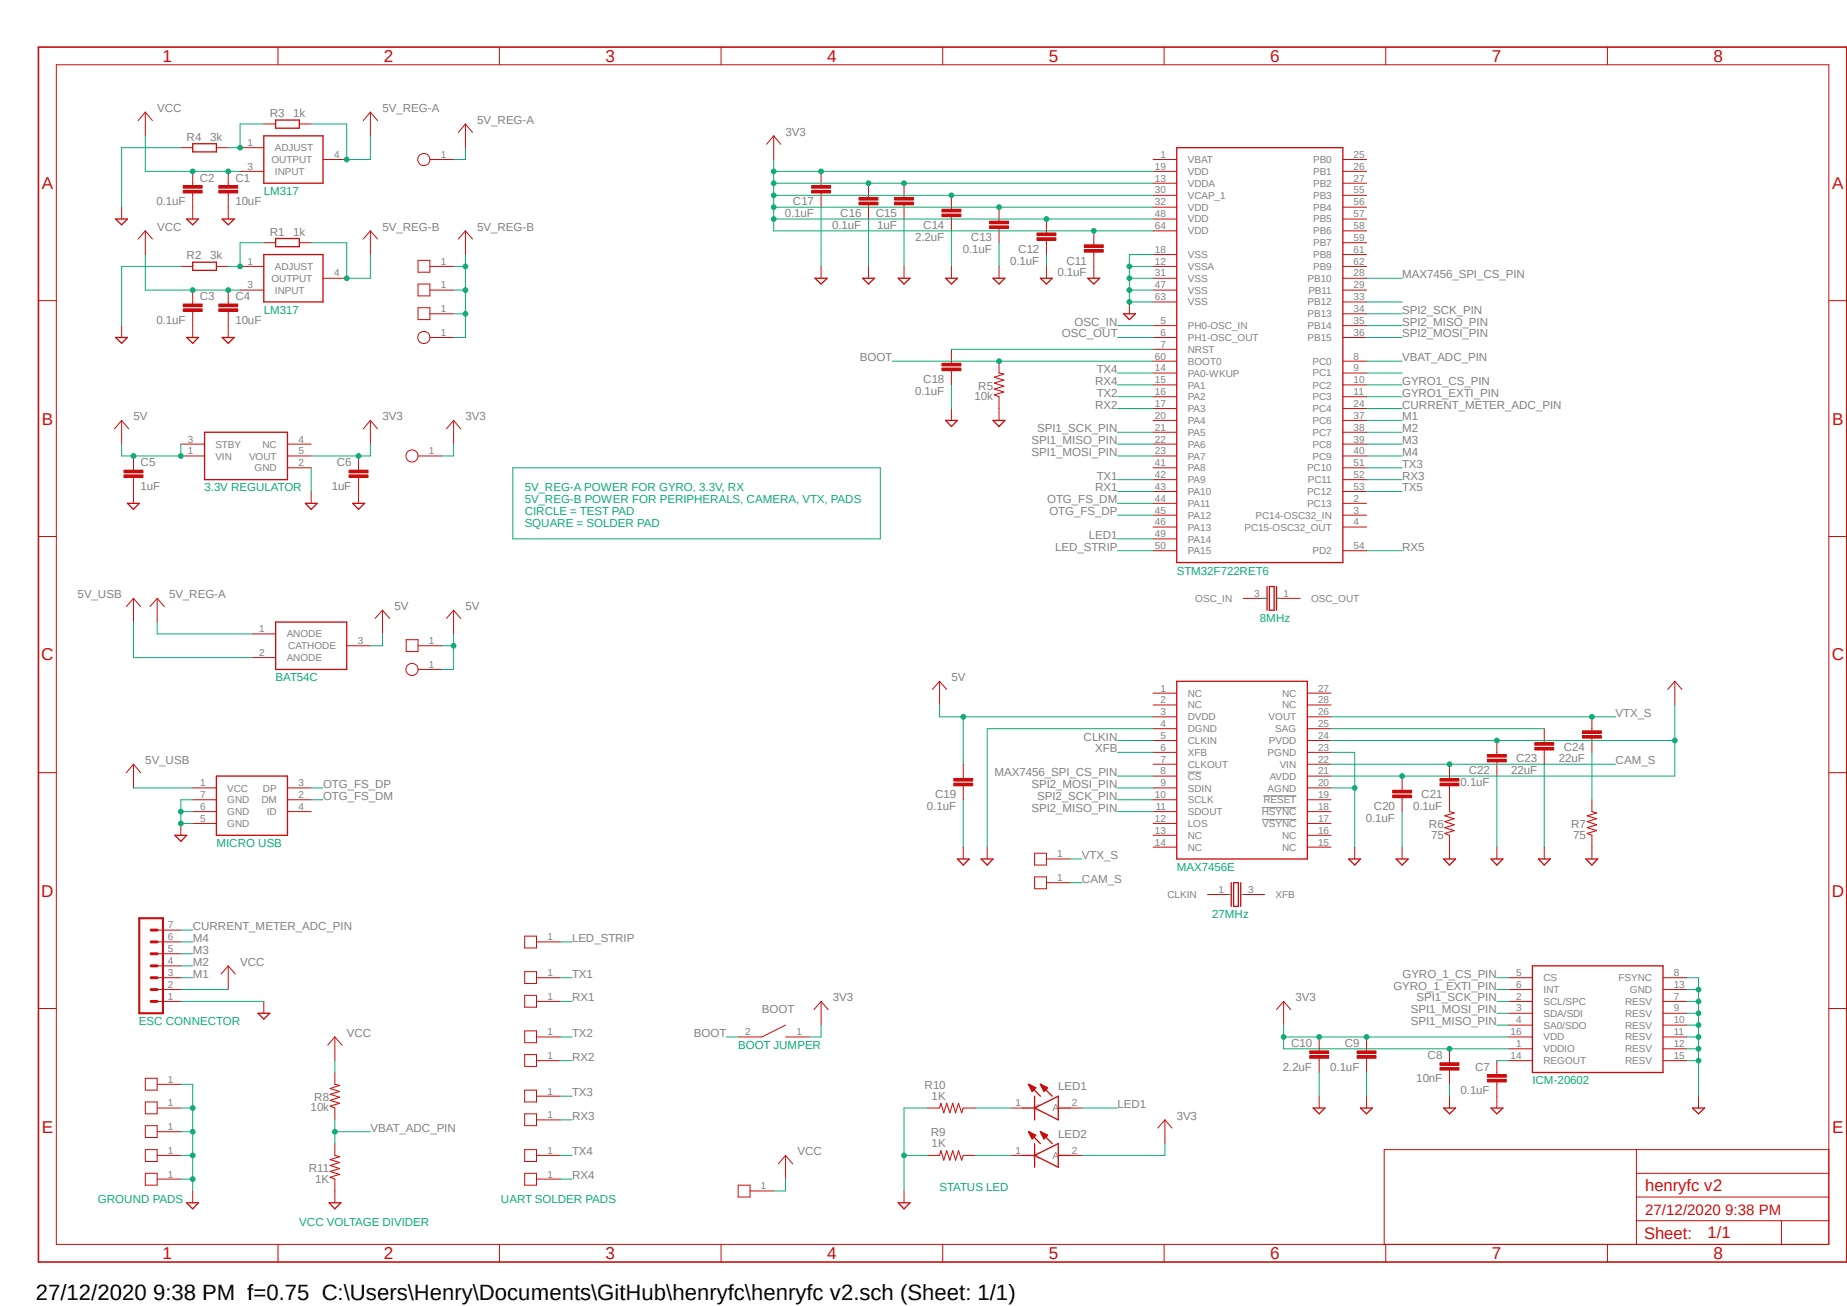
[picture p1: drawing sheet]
<svg xmlns="http://www.w3.org/2000/svg" width="297mm" height="210mm" viewBox="0 0 297 210" stroke-linecap="round" stroke-linejoin="round" font-family="sans-serif">
<path d="M5.8 7.3l291.3 196M297.1 7.4l-291.3 196" fill="none" stroke="#fff" stroke-width=".16"/>
<path d="M191 124.2h2.2M202.9 129.9h5.5M203 131.8h5.4M203.2 128h5.2" fill="none" stroke="#808080" stroke-width=".16"/>
<g fill="none" stroke="#c90d0c" stroke-width=".16">
<path d="M9.1 10.4h285v189.7h-285zM23.4 18v3.8M23.4 18l-1.2 1.4M23.4 18l1.1 1.4M42.4 19.9h1.9M44.7 7.6v2.8M48.1 19.9h1.9M59.6 18v3.8M59.6 18l-1.2 1.4M59.6 18l1.1 1.4M74.8 19.9v3.8M74.8 19.9l-1.1 1.4"/>
<path d="M74.8 19.9l1.2 1.4M80.3 7.6v2.8M116 7.6v2.8M151.6 7.6v2.8M187.2 7.6v2.8M222.8 7.6v2.8M258.5 7.6v2.8M19.6 33.3v1.9M23.4 37.1v3.8M23.4 37.1l-1.2 1.3M23.4 37.1l1.1 1.3M29.1 23.7h1.9"/>
<path d="M29.5 30.6h3v.4h-3zM29.5 29.8h3v.5h-3zM31 27.6v2.2M31 31v4.2M34.8 23.7h1.9M35.2 30.6h3v.4h-3zM35.2 29.8h3v.5h-3zM36.7 27.6v2.2M36.7 31v4.2M38.6 23.7h3.8M38.6 27.6h3.8M42.4 39h1.9"/>
<path d="M48.1 39h1.9M51.9 25.7h3.9M59.6 37.1v3.8M59.6 37.1l-1.2 1.3M59.6 37.1l1.1 1.3M69.1 25.7h3.8M74.8 37.1v3.8M74.8 37.1l-1.1 1.3M74.8 37.1l1.2 1.3M124.4 21.8v3.9M124.4 21.8l-1.1 1.4M124.4 21.8l1.2 1.4"/>
<path d="M130.5 30.6h3.1v.4h-3.1zM130.5 29.8h3.1v.5h-3.1zM132 27.6v2.2M132 31v2.3M138.1 32.5h3.1v.4h-3.1zM138.1 31.7h3.1v.5h-3.1zM139.7 29.5v2.3M139.7 32.9v2.3M143.8 32.5h3.1v.4h-3.1zM143.8 31.7h3.1v.5h-3.1zM145.4 29.5v2.3M145.4 32.9v2.3"/>
<path d="M151.5 34.4h3v.4h-3zM151.5 33.7h3v.4h-3zM153 31.4v2.3M153 34.8v2.3M159.1 36.3h3.1v.4h-3.1zM159.1 35.6h3.1v.4h-3.1zM160.7 33.3v2.3M160.7 36.7v2.3M166.8 38.2h3v.5h-3zM166.8 37.5h3v.4h-3zM168.3 35.2v2.3M168.3 38.7v2.2"/>
<path d="M174.4 39.4h3v.4h-3zM175.9 37.1v2.3M185.4 25.7h3.8M185.4 27.6h3.8M185.4 29.5h3.8M185.4 31.4h3.8M185.4 33.3h3.8M185.4 35.2h3.8M185.4 37.1h3.8M215.9 39h3.9M215.9 25.7h3.9M215.9 27.6h3.9"/>
<path d="M215.9 29.5h3.9M215.9 31.4h3.9M215.9 33.3h3.9M215.9 35.2h3.9M215.9 37.1h3.9M6.2 48.3h2.9M19.6 52.4v1.9M29.1 42.8h1.9M29.5 49.7h3v.4h-3zM29.5 48.9h3v.4h-3zM31 46.7v2.2M31 50.1v4.2"/>
<path d="M34.8 42.8h1.9M35.2 49.7h3v.4h-3zM35.2 48.9h3v.4h-3zM36.7 46.7v2.2M36.7 50.1v4.2M38.6 42.8h3.8M38.6 46.7h3.8M51.9 44.7h3.9M67.2 41.9h1.9v1.9h-1.9zM67.2 45.7h1.9v1.9h-1.9zM67.2 49.5h1.9v1.9h-1.9zM69.1 42.8h3.8"/>
<path d="M69.1 46.7h3.8M69.1 50.5h3.8M69.1 54.3h3.8M132 42.8v1.9M139.7 42.8v1.9M145.4 42.8v1.9M151.5 59.2h3v.4h-3zM151.5 58.4h3v.4h-3zM153 42.8v1.9M153 56.2v2.3M153 59.6v2.3M160.7 42.8v1.9"/>
<path d="M160.7 58.1v1.9M168.3 42.8v1.9M174.4 40.1h3v.5h-3zM175.9 40.6v4.1M181.6 48.6v1.9M185.4 42.8h3.8M185.4 44.7h3.8M185.4 46.7h3.8M185.4 54.3h3.8M185.4 52.4h3.8M185.4 56.2h3.8M185.4 58.1h3.8"/>
<path d="M185.4 60h3.8M185.4 40.9h3.8M185.4 48.6h3.8M215.9 42.8h3.9M215.9 44.7h3.9M215.9 46.7h3.9M215.9 50.5h3.9M215.9 54.3h3.9M215.9 52.4h3.9M215.9 58.1h3.9M215.9 60h3.9M215.9 40.9h3.9"/>
<path d="M215.9 48.6h3.9M294.1 48.3h2.9M19.6 67.6v3.8M19.6 67.6l-1.2 1.4M19.6 67.6l1.1 1.4M19.9 76.4h3.1v.4h-3.1zM19.9 75.6h3.1v.4h-3.1zM21.5 73.3v2.3M21.5 76.8v4.1M29.1 73.3h3.8M29.1 71.4h3.8M46.2 73.3h3.8"/>
<path d="M46.2 75.2h3.8M46.2 71.4h3.8M50 79v1.9M56.1 76.4h3.1v.4h-3.1zM56.1 75.6h3.1v.4h-3.1zM57.7 73.3v2.3M57.7 76.8v4.1M59.6 67.6v3.8M59.6 67.6l-1.2 1.4M59.6 67.6l1.1 1.4M67.2 73.3h3.8M72.9 67.6v3.8"/>
<path d="M72.9 67.6l-1.1 1.4M72.9 67.6l1.2 1.4M153 65.7v1.9M160.7 63.8v3.8M185.4 73.3h3.8M185.4 75.2h3.8M185.4 71.4h3.8M185.4 61.9h3.8M185.4 63.8h3.8M185.4 65.7h3.8M185.4 67.6h3.8M185.4 69.5h3.8"/>
<path d="M185.4 79h3.8M185.4 77.1h3.8M215.9 73.3h3.9M215.9 75.2h3.9M215.9 71.4h3.9M215.9 61.9h3.9M215.9 63.8h3.9M215.9 65.7h3.9M215.9 67.6h3.9M215.9 69.5h3.9M215.9 79h3.9M215.9 77.1h3.9"/>
<path d="M6.2 86.3h2.9M21.5 96.2v3.8M21.5 96.2l-1.2 1.3M21.5 96.2l1.1 1.3M25.3 96.2v3.8M25.3 96.2l-1.2 1.3M25.3 96.2l1.1 1.3M61.5 98.1v3.8M61.5 98.1l-1.2 1.3M61.5 98.1l1.2 1.3M72.9 98.1v3.8M72.9 98.1l-1.1 1.3"/>
<path d="M72.9 98.1l1.2 1.3M185.4 80.9h3.8M185.4 82.8h3.8M185.4 84.8h3.8M185.4 88.6h3.8M185.4 86.7h3.8M199.9 96.2h3.9M205.3 96.2h3.8M215.9 80.9h3.9M215.9 82.8h3.9M215.9 84.8h3.9M215.9 88.6h3.9"/>
<path d="M294.1 86.3h2.9M40.5 101.9h3.8M40.5 105.7h3.8M55.8 103.8h3.8M65.3 102.9h1.9v1.9h-1.9zM67.2 103.8h3.8M67.2 107.7h3.8M151.1 109.6v3.8M151.1 109.6l-1.2 1.3M151.1 109.6l1.1 1.3M185.4 111.5h3.8M185.4 113.4h3.8"/>
<path d="M185.4 115.3h3.8M185.4 117.2h3.8M185.4 119.1h3.8M210.2 111.5h3.8M210.2 113.4h3.8M210.2 115.3h3.8M210.2 117.2h3.8M210.2 119.1h3.8M240.7 119.1v2.3M246.8 119.4h3.1v.4h-3.1zM248.3 117.2v2.3M254.5 118.3h3v.4h-3z"/>
<path d="M254.5 117.5h3v.4h-3zM256 115.3v2.3M256 118.7v2.3M269.3 109.6v3.8M269.3 109.6l-1.1 1.3M269.3 109.6l1.2 1.3M6.2 124.2h2.9M21.5 122.9v3.8M21.5 122.9l-1.2 1.3M21.5 122.9l1.1 1.3M29.1 132.4v1.9M31 126.7h3.8"/>
<path d="M31 128.6h3.8M31 130.5h3.8M31 132.4h3.8M46.2 126.7h3.8M46.2 128.6h3.8M46.2 130.5h3.8M153.4 125.9h3v.5h-3zM153.4 125.2h3v.4h-3zM154.9 122.9v2.3M154.9 126.3v2.3M154.9 136.2v1.9M158.7 136.2v1.9"/>
<path d="M166.4 137.2h1.9v1.9h-1.9zM168.3 138.1h3.8M185.4 126.7h3.8M185.4 128.6h3.8M185.4 130.5h3.8M185.4 132.4h3.8M185.4 121h3.8M185.4 122.9h3.8M185.4 124.8h3.8M185.4 134.3h3.8M185.4 136.2h3.8M210.2 126.7h3.8"/>
<path d="M210.2 128.6h3.8M210.2 130.5h3.8M210.2 132.4h3.8M210.2 121h3.8M210.2 122.9h3.8M210.2 124.8h3.8M210.2 134.3h3.8M210.2 136.2h3.8M217.8 136.2v1.9M223.9 127.8h3.1v.5h-3.1zM223.9 127.1h3.1v.4h-3.1zM225.5 124.8v2.3"/>
<path d="M225.5 128.2v2.3M225.5 136.2v1.9M231.6 125.9h3v.5h-3zM231.6 125.2h3v.4h-3zM233.1 122.9v2.3M233.1 126.3v4.2M233.1 134.3v3.8M239.2 122.1h3v.4h-3zM239.2 121.3h3v.5h-3zM240.7 122.5v2.3M240.7 136.2v1.9M246.8 120.2h3.1v.4h-3.1z"/>
<path d="M248.3 120.6v2.3M248.3 136.2v1.9M256 128.6v1.9M256 134.3v3.8M294.1 124.2h2.9M25.3 157.2h3.8M25.3 159.1h3.8M25.3 155.3h3.8M25.3 153.4h3.8M25.3 151.5h3.8M25.3 149.6h3.8M36.7 155.3v3.8"/>
<path d="M36.7 155.3l-1.1 1.3M36.7 155.3l1.1 1.3M84.4 150.5h1.9v1.9h-1.9zM84.4 156.3h1.9v1.9h-1.9zM86.3 157.2h3.8M86.3 151.5h3.8M166.4 141h1.9v1.9h-1.9zM168.3 141.9h3.8M194.2 143.8h3.8M199.5 143.8h3.9M242.6 157.2h3.8M242.6 159.1h3.8"/>
<path d="M267.4 157.2h3.8M267.4 159.1h3.8M6.2 162.2h2.9M23.4 173.4h1.9v1.9h-1.9zM23.4 177.2h1.9v1.9h-1.9zM25.3 161h3.8M25.3 178.2h3.8M25.3 174.4h3.8M42.4 161v1.9M53.8 166.8v3.8M53.8 172.5v1.9M53.8 178.2v1.9"/>
<path d="M53.8 166.8l-1.1 1.3M53.8 166.8l1.2 1.3M84.4 175.3h1.9v1.9h-1.9zM84.4 179.1h1.9v1.9h-1.9zM84.4 165.8h1.9v1.9h-1.9zM84.4 160.1h1.9v1.9h-1.9zM84.4 169.6h1.9v1.9h-1.9zM86.3 161h3.8M86.3 166.8h3.8M86.3 170.6h3.8M86.3 176.3h3.8M126.3 164.8l-3.8 2h-3.8"/>
<path d="M126.3 166.8h3.8M132 161v3.8M132 161l-1.1 1.3M132 161l1.2 1.3M149.2 178.2h1.9M154.9 178.2h1.9M162.6 178.2h1.9M172.1 178.2h1.9M206.4 161v3.8M206.4 161l-1.1 1.3M206.4 161l1.2 1.3M210.6 169.8h3.1v.4h-3.1z"/>
<path d="M210.6 169h3.1v.4h-3.1zM212.1 166.8v2.2M212.1 170.2v2.3M212.1 176.3v1.9M218.2 169.8h3.1v.4h-3.1zM218.2 169h3.1v.4h-3.1zM219.8 166.8v2.2M219.8 170.2v2.3M219.8 176.3v1.9M231.6 171.7h3v.4h-3zM231.6 170.9h3v.4h-3zM233.1 168.7v2.2"/>
<path d="M233.1 172.1v2.3M233.1 176.3v1.9M239.2 173.6h3v.4h-3zM239.2 172.8h3v.4h-3zM240.7 170.6v2.2M240.7 174v4.2M242.6 168.7h3.8M242.6 161h3.8M242.6 162.9h3.8M242.6 164.8h3.8M242.6 166.8h3.8M242.6 170.6h3.8"/>
<path d="M267.4 168.7h3.8M267.4 161h3.8M267.4 162.9h3.8M267.4 164.8h3.8M267.4 166.8h3.8M267.4 170.6h3.8M273.1 176.3v1.9M294.1 162.2h2.9M23.4 184.9h1.9v1.9h-1.9zM23.4 188.7h1.9v1.9h-1.9zM23.4 181h1.9v1.9h-1.9zM25.3 185.8h3.8"/>
<path d="M25.3 189.6h3.8M25.3 182h3.8M31 191.5v1.9M53.8 183.9v1.9M53.8 189.6v3.8M84.4 184.9h1.9v1.9h-1.9zM84.4 188.7h1.9v1.9h-1.9zM86.3 185.8h3.8M86.3 189.6h3.8M86.3 180.1h3.8M118.7 190.6h1.9v1.9h-1.9zM120.6 191.5h3.8"/>
<path d="M126.3 185.8v3.8M126.3 185.8l-1.1 1.4M126.3 185.8l1.2 1.4M145.4 191.5v1.9M149.2 185.8h1.9M154.9 185.8h1.9M162.6 185.8h1.9M172.1 185.8h1.9M187.3 180.1v3.8M187.3 180.1l-1.1 1.3M187.3 180.1l1.2 1.3M263.1 196.3h31"/>
<path d="M263.1 184.9v15.2M263.1 192.5h31M263.1 188.7h31M286.5 196.3v3.8M294.1 184.9h-71.5v15.2M44.7 200.1v2.8M80.3 200.1v2.8M116 200.1v2.8M151.6 200.1v2.8M187.2 200.1v2.8M222.8 200.1v2.8M258.5 200.1v2.8"/>
<circle cx="68.2" cy="25.7" r=".98"/>
<circle cx="68.2" cy="54.3" r=".98"/>
<circle cx="66.2" cy="73.3" r=".98"/>
<circle cx="66.2" cy="107.7" r=".98"/>
</g>
<g fill="none" stroke="#c90d0c" stroke-width=".21">
<path d="M44.3 19.3h3.8v1.3h-3.8zM18.6 35.2h1.9l-.9 1zM30 35.2h1.9l-.9 1zM31 23.1h3.8v1.3h-3.8zM35.7 35.2h2l-1 1zM42.4 21.8h9.5v7.7h-9.5zM44.3 38.4h3.8v1.3h-3.8zM189.2 23.7h26.7v66.8h-26.7zM18.6 54.3h1.9l-.9 .9zM30 54.3h1.9l-.9 .9zM31 42.2h3.8v1.3h-3.8zM35.7 54.3h2l-1 .9z"/>
<path d="M42.4 40.9h9.5v7.7h-9.5zM131.1 44.7h1.9l-1 1zM138.7 44.7h1.9l-.9 1zM144.4 44.7h1.9l-.9 1zM152.1 44.7h1.9l-1 1zM159.7 44.7h1.9l-.9 1zM167.3 44.7h1.9l-.9 1zM174.9 44.7h1.9l-.9 1zM180.7 50.5h1.9l-1 .9zM32.9 69.5h13.3v7.6h-13.3zM152.1 67.6h1.9l-1 1zM159.7 67.6h1.9l-.9 1z"/>
<path d="M20.5 80.9h1.9l-.9 1zM49.1 80.9h1.9l-1 1zM56.7 80.9h1.9l-.9 1zM203.8 94.3v3.8M204.1 94.3h.8v3.8h-.8zM205.3 94.3v3.8M44.3 100h11.5v7.7h-11.5zM189.2 109.6h21v28.5h-21zM28.1 134.3h1.9l-.9 1zM34.8 124.8h11.4v9.5h-11.4zM154 138.1h1.9l-1 1zM157.8 138.1h1.9l-1 1z"/>
<path d="M216.9 138.1h1.9l-1 1zM224.5 138.1h1.9l-.9 1zM232.2 138.1h1.9l-1 1zM239.8 138.1h1.9l-1 1zM247.4 138.1h1.9l-1 1zM255 138.1h1.9l-.9 1zM198 141.9v3.9M198.4 141.9h.7v3.9h-.7zM199.5 141.9v3.9M246.4 155.3h21v17.2h-21zM41.5 162.9h1.9l-1 1zM164.5 178.2h1.9"/>
<path d="M165.4 174.4l1.9 1.9M165.4 174.4l.6 1.1 .5-.6M165.4 174.4l1.1 .5M165.4 174.4h.1M165.5 174.5h.3M165.6 174.7h.4M165.7 174.8h.6M165.7 174.9h.8M165.8 175h.6M165.8 175.2h.5M165.9 175.3h.3M165.9 175.4h.1"/>
<path d="M166.4 178.2l3.8-1.9v3.8zM166.4 176.3v3.8M167.3 174.4l1.9 1.9M167.3 174.4l.6 1.1 .5-.6M167.3 174.4l1.1 .5M167.3 174.4h.1M167.4 174.5h.3M167.5 174.7h.4M167.6 174.8h.6M167.6 174.9h.8M167.7 175h.6M167.7 175.2h.5"/>
<path d="M167.8 175.3h.3M167.9 175.4h.1M170.2 178.2h1.9M211.2 178.2h1.9l-1 .9zM218.8 178.2h1.9l-.9 .9zM232.2 178.2h1.9l-1 .9zM239.8 178.2h1.9l-1 .9zM272.2 178.2h1.9l-1 .9zM30 193.4h1.9l-.9 1zM52.9 193.4h1.9l-1 1zM144.4 193.4h1.9l-.9 1zM164.5 185.8h1.9"/>
<path d="M165.4 182l1.9 1.9M165.4 182l1.1 .5-.5 .6zM165.4 182.1h.2M165.5 182.2h.3M165.6 182.3h.5M165.7 182.5h.6M165.7 182.6h.8M165.8 182.7h.6M165.8 182.8h.5M165.9 183h.3M165.9 183.1h.1M166.4 185.8l3.8-1.9v3.8z"/>
<path d="M166.4 183.9v3.8M167.3 182l1.9 1.9M167.3 182l1.1 .5-.5 .6zM167.3 182.1h.2M167.4 182.2h.3M167.5 182.3h.5M167.6 182.5h.6M167.6 182.6h.8M167.7 182.7h.6M167.7 182.8h.5M167.8 183h.3M167.9 183.1h.1"/>
<path d="M170.2 185.8h1.9"/>
</g>
<g fill="none" stroke="#c90d0c" stroke-width=".42">
<path d="M29.5 30.8h3M29.5 30.1h3M35.2 30.8h3M35.2 30.1h3M130.5 30.8h3.1M130.5 30.1h3.1M138.1 32.7h3.1M138.1 32h3.1M143.8 32.7h3.1M143.8 32h3.1M151.5 34.6h3M151.5 33.9h3"/>
<path d="M159.1 36.5h3.1M159.1 35.8h3.1M166.8 38.4h3M166.8 37.7h3M174.4 39.6h3M29.5 49.9h3M29.5 49.1h3M35.2 49.9h3M35.2 49.1h3M151.5 59.4h3M151.5 58.6h3M174.4 40.3h3"/>
<path d="M19.9 76.6h3.1M19.9 75.8h3.1M56.1 76.6h3.1M56.1 75.8h3.1M246.8 119.6h3.1M254.5 118.5h3M254.5 117.7h3M153.4 126.2h3M153.4 125.4h3M223.9 128.1h3.1M223.9 127.3h3.1M231.6 126.2h3"/>
<path d="M231.6 125.4h3M239.2 122.3h3M239.2 121.5h3M246.8 120.4h3.1M210.6 170h3.1M210.6 169.2h3.1M218.2 170h3.1M218.2 169.2h3.1M231.6 171.9h3M231.6 171.1h3M239.2 173.8h3M239.2 173h3"/>
</g>
<path d="M6.2 7.6h290.8v195.3h-290.8z" fill="none" stroke="#c90d0c" stroke-width=".25"/>
<path d="M22.4 147.7h3.8v15.2h-3.8z" fill="none" stroke="#c90d0c" stroke-width=".34"/>
<path d="M24.3 157.2h1M24.3 159.1h1M24.3 153.4h1M24.3 155.3h1M24.3 149.6h1M24.3 151.5h1M24.3 161h1" fill="none" stroke="#c90d0c" stroke-width=".47"/>
<path d="M160.7 60l.7 .2-1.5 .5 1.5 .4-1.5 .5 1.5 .5-1.5 .5 1.5 .4-1.5 .5 .8 .3M233.1 130.5l.7 .2-1.5 .5 1.5 .5-1.5 .4 1.5 .5-1.5 .5 1.5 .5-1.5 .4 .8 .3M256 130.5l.8 .2-1.6 .5 1.6 .5-1.6 .4 1.6 .5-1.6 .5 1.6 .5-1.6 .4 .8 .3M53.8 174.4l.8 .1-1.5 .5 1.5 .5-1.5 .5 1.5 .4-1.5 .6 1.5 .4-1.5 .5 .7 .3M151.1 178.2l.2-.8 .5 1.5 .4-1.5 .5 1.5 .5-1.5 .5 1.5 .4-1.5 .5 1.5 .3-.7M53.8 185.8l.8 .2-1.5 .5 1.5 .4-1.5 .5 1.5 .5-1.5 .5 1.5 .4-1.5 .5 .7 .3M151.1 185.8l.2-.8 .5 1.6 .4-1.6 .5 1.6 .5-1.6 .5 1.6 .4-1.6 .5 1.6 .3-.8" fill="none" stroke="#c90d0c" stroke-width=".17"/>
<path d="M23.4 46.7h15.2" fill="none" stroke="#0dab76" stroke-width=".16"/>
<circle cx="31" cy="46.7" r=".38" fill="#0dab76"/>
<circle cx="31" cy="46.7" r=".38" fill="none" stroke="#0dab76" stroke-width=".16"/>
<circle cx="36.7" cy="46.7" r=".38" fill="#0dab76"/>
<g fill="none" stroke="#0dab76" stroke-width=".16">
<path d="M31 27.6h7.6M23.4 40.9v5.8"/>
<circle cx="36.7" cy="46.7" r=".38"/>
</g>
<circle cx="36.7" cy="27.6" r=".38" fill="#0dab76"/>
<g fill="none" stroke="#0dab76" stroke-width=".16">
<path d="M23.4 27.6h7.6"/>
<circle cx="36.7" cy="27.6" r=".38"/>
</g>
<circle cx="31" cy="27.6" r=".38" fill="#0dab76"/>
<g fill="none" stroke="#0dab76" stroke-width=".16">
<path d="M23.4 21.8v5.8M50 39h5.8v5.7h3.8M29.1 159.1h7.6M53.8 170.6v1.9M126.3 189.6v1.9h-1.9"/>
<circle cx="31" cy="27.6" r=".38"/>
</g>
<circle cx="55.8" cy="44.7" r=".38" fill="#0dab76"/>
<g fill="none" stroke="#0dab76" stroke-width=".16">
<path d="M59.6 40.9v3.8M72.9 46.7h1.9v7.6h-1.9M72.9 50.5h1.9"/>
<circle cx="55.8" cy="44.7" r=".38"/>
</g>
<circle cx="74.8" cy="50.5" r=".38" fill="#0dab76"/>
<g fill="none" stroke="#0dab76" stroke-width=".16">
<path d="M72.9 42.8h1.9M74.8 40.9v5.8"/>
<circle cx="74.8" cy="50.5" r=".38"/>
</g>
<circle cx="74.8" cy="46.7" r=".38" fill="#0dab76"/>
<circle cx="74.8" cy="46.7" r=".38" fill="none" stroke="#0dab76" stroke-width=".16"/>
<circle cx="74.8" cy="42.8" r=".38" fill="#0dab76"/>
<g fill="none" stroke="#0dab76" stroke-width=".16">
<path d="M271.2 157.2h1.9v13.4h-1.9M271.2 159.1h1.9"/>
<circle cx="74.8" cy="42.8" r=".38"/>
</g>
<circle cx="273.1" cy="159.1" r=".38" fill="#0dab76"/>
<g fill="none" stroke="#0dab76" stroke-width=".16">
<path d="M271.2 161h1.9"/>
<circle cx="273.1" cy="159.1" r=".38"/>
</g>
<circle cx="273.1" cy="161" r=".38" fill="#0dab76"/>
<g fill="none" stroke="#0dab76" stroke-width=".16">
<path d="M271.2 162.9h1.9"/>
<circle cx="273.1" cy="161" r=".38"/>
</g>
<circle cx="273.1" cy="162.9" r=".38" fill="#0dab76"/>
<g fill="none" stroke="#0dab76" stroke-width=".16">
<path d="M271.2 164.8h1.9"/>
<circle cx="273.1" cy="162.9" r=".38"/>
</g>
<circle cx="273.1" cy="164.8" r=".38" fill="#0dab76"/>
<g fill="none" stroke="#0dab76" stroke-width=".16">
<path d="M271.2 166.8h1.9"/>
<circle cx="273.1" cy="164.8" r=".38"/>
</g>
<circle cx="273.1" cy="166.8" r=".38" fill="#0dab76"/>
<g fill="none" stroke="#0dab76" stroke-width=".16">
<path d="M271.2 168.7h1.9"/>
<circle cx="273.1" cy="166.8" r=".38"/>
</g>
<circle cx="273.1" cy="168.7" r=".38" fill="#0dab76"/>
<g fill="none" stroke="#0dab76" stroke-width=".16">
<path d="M273.1 170.6v5.7"/>
<circle cx="273.1" cy="168.7" r=".38"/>
</g>
<circle cx="273.1" cy="170.6" r=".38" fill="#0dab76"/>
<g fill="none" stroke="#0dab76" stroke-width=".16">
<path d="M29.1 23.7h-9.5v9.6M29.1 42.8h-9.5v9.6M50 75.2v3.8M29.1 130.5h1.9M31 128.6h-1.9v3.8h1.9M212.1 172.5v3.8M219.8 172.5v3.8M233.1 174.4v1.9"/>
<circle cx="273.1" cy="170.6" r=".38"/>
</g>
<circle cx="29.1" cy="130.5" r=".38" fill="#0dab76"/>
<circle cx="29.1" cy="130.5" r=".38" fill="none" stroke="#0dab76" stroke-width=".16"/>
<circle cx="29.1" cy="132.4" r=".38" fill="#0dab76"/>
<g fill="none" stroke="#0dab76" stroke-width=".16">
<path d="M29.1 161h13.3M29.1 185.8h1.9v5.7M29.1 189.6h1.9"/>
<circle cx="29.1" cy="132.4" r=".38"/>
</g>
<circle cx="31" cy="189.6" r=".38" fill="#0dab76"/>
<g fill="none" stroke="#0dab76" stroke-width=".16">
<path d="M29.1 182h1.9v3.8"/>
<circle cx="31" cy="189.6" r=".38"/>
</g>
<circle cx="31" cy="185.8" r=".38" fill="#0dab76"/>
<g fill="none" stroke="#0dab76" stroke-width=".16">
<path d="M29.1 174.4h1.9v3.8h-1.9"/>
<circle cx="31" cy="185.8" r=".38"/>
</g>
<circle cx="31" cy="178.2" r=".38" fill="#0dab76"/>
<g fill="none" stroke="#0dab76" stroke-width=".16">
<path d="M31 178.2v3.8"/>
<circle cx="31" cy="178.2" r=".38"/>
</g>
<circle cx="31" cy="182" r=".38" fill="#0dab76"/>
<g fill="none" stroke="#0dab76" stroke-width=".16">
<path d="M149.2 178.2h-3.8v13.3M145.4 185.8h3.8"/>
<circle cx="31" cy="182" r=".38"/>
</g>
<circle cx="145.4" cy="185.8" r=".38" fill="#0dab76"/>
<g fill="none" stroke="#0dab76" stroke-width=".16">
<path d="M132 33.3v9.5M139.7 35.2v7.6M145.4 35.2v7.6M153 37.1v5.7M160.7 39v3.8M168.3 40.9v1.9M181.6 42.8h3.8M185.4 40.9h-3.8v7.7"/>
<circle cx="145.4" cy="185.8" r=".38"/>
</g>
<circle cx="181.6" cy="42.8" r=".38" fill="#0dab76"/>
<g fill="none" stroke="#0dab76" stroke-width=".16">
<path d="M181.6 44.7h3.8"/>
<circle cx="181.6" cy="42.8" r=".38"/>
</g>
<circle cx="181.6" cy="44.7" r=".38" fill="#0dab76"/>
<g fill="none" stroke="#0dab76" stroke-width=".16">
<path d="M181.6 46.7h3.8"/>
<circle cx="181.6" cy="44.7" r=".38"/>
</g>
<circle cx="181.6" cy="46.7" r=".38" fill="#0dab76"/>
<g fill="none" stroke="#0dab76" stroke-width=".16">
<path d="M181.6 48.6h3.8"/>
<circle cx="181.6" cy="46.7" r=".38"/>
</g>
<circle cx="181.6" cy="48.6" r=".38" fill="#0dab76"/>
<g fill="none" stroke="#0dab76" stroke-width=".16">
<path d="M153 61.9v3.8M185.4 117.2h-26.7v19M154.9 128.6v7.6M214 126.7h3.8M214 121h3.8v15.2"/>
<circle cx="181.6" cy="48.6" r=".38"/>
</g>
<circle cx="217.8" cy="126.7" r=".38" fill="#0dab76"/>
<g fill="none" stroke="#0dab76" stroke-width=".16">
<path d="M50 19.9h5.8v5.8M225.5 130.5v5.7M240.7 124.8v11.4M248.3 122.9v13.3"/>
<circle cx="217.8" cy="126.7" r=".38"/>
</g>
<circle cx="55.8" cy="25.7" r=".38" fill="#0dab76"/>
<g fill="none" stroke="#0dab76" stroke-width=".16">
<path d="M59.6 21.8v3.9h-3.8M74.8 23.7v2h-1.9M29.1 71.4v1.9h-7.6M25.3 100v1.9h15.2"/>
<circle cx="55.8" cy="25.7" r=".38"/>
</g>
<circle cx="29.1" cy="73.3" r=".38" fill="#0dab76"/>
<g fill="none" stroke="#0dab76" stroke-width=".16">
<path d="M19.6 73.3h1.9"/>
<circle cx="29.1" cy="73.3" r=".38"/>
</g>
<circle cx="21.5" cy="73.3" r=".38" fill="#0dab76"/>
<g fill="none" stroke="#0dab76" stroke-width=".16">
<path d="M19.6 71.4v1.9M61.5 101.9v1.9h-1.9M71 103.8h1.9M72.9 101.9v5.8h-1.9"/>
<circle cx="21.5" cy="73.3" r=".38"/>
</g>
<circle cx="72.9" cy="103.8" r=".38" fill="#0dab76"/>
<g fill="none" stroke="#0dab76" stroke-width=".16">
<path d="M151.1 115.3h34.3M154.9 115.3v7.6"/>
<circle cx="72.9" cy="103.8" r=".38"/>
</g>
<circle cx="154.9" cy="115.3" r=".38" fill="#0dab76"/>
<g fill="none" stroke="#0dab76" stroke-width=".16">
<path d="M151.1 113.4v1.9M214 119.1h26.7M214 124.8h55.3"/>
<circle cx="154.9" cy="115.3" r=".38"/>
</g>
<circle cx="225.5" cy="124.8" r=".38" fill="#0dab76"/>
<g fill="none" stroke="#0dab76" stroke-width=".16">
<path d="M240.7 119.1h28.6M269.3 113.4v11.4"/>
<circle cx="225.5" cy="124.8" r=".38"/>
</g>
<circle cx="240.7" cy="119.1" r=".38" fill="#0dab76"/>
<circle cx="240.7" cy="119.1" r=".38" fill="none" stroke="#0dab76" stroke-width=".16"/>
<circle cx="269.3" cy="119.1" r=".38" fill="#0dab76"/>
<g fill="none" stroke="#0dab76" stroke-width=".16">
<path d="M179.7 82.8h5.7M179.7 80.9h5.7M50 126.7h1.9M50 128.6h1.9M233.1 168.7h9.5"/>
<circle cx="269.3" cy="119.1" r=".38"/>
</g>
<circle cx="233.1" cy="168.7" r=".38" fill="#0dab76"/>
<g fill="none" stroke="#0dab76" stroke-width=".16">
<path d="M206.4 168.7h26.7M212.1 166.8h30.5"/>
<circle cx="233.1" cy="168.7" r=".38"/>
</g>
<circle cx="219.8" cy="166.8" r=".38" fill="#0dab76"/>
<g fill="none" stroke="#0dab76" stroke-width=".16">
<path d="M206.4 164.8v2h5.7"/>
<circle cx="219.8" cy="166.8" r=".38"/>
</g>
<circle cx="212.1" cy="166.8" r=".38" fill="#0dab76"/>
<g fill="none" stroke="#0dab76" stroke-width=".16">
<path d="M206.4 166.8v1.9"/>
<circle cx="212.1" cy="166.8" r=".38"/>
</g>
<circle cx="206.4" cy="166.8" r=".38" fill="#0dab76"/>
<g fill="none" stroke="#0dab76" stroke-width=".16">
<path d="M50 73.3h9.6"/>
<circle cx="206.4" cy="166.8" r=".38"/>
</g>
<circle cx="57.7" cy="73.3" r=".38" fill="#0dab76"/>
<g fill="none" stroke="#0dab76" stroke-width=".16">
<path d="M175.9 37.1h9.5M59.6 71.4v1.9M72.9 71.4v1.9h-1.9M132 164.8v2h-1.9M187.3 183.9v1.9h-13.3"/>
<circle cx="57.7" cy="73.3" r=".38"/>
</g>
<circle cx="175.9" cy="37.1" r=".38" fill="#0dab76"/>
<g fill="none" stroke="#0dab76" stroke-width=".16">
<path d="M124.4 37.1h51.5M168.3 35.2h17.1"/>
<circle cx="175.9" cy="37.1" r=".38"/>
</g>
<circle cx="168.3" cy="35.2" r=".38" fill="#0dab76"/>
<g fill="none" stroke="#0dab76" stroke-width=".16">
<path d="M160.7 33.3h24.7M168.3 35.2h-43.9v1.9"/>
<circle cx="168.3" cy="35.2" r=".38"/>
</g>
<circle cx="160.7" cy="33.3" r=".38" fill="#0dab76"/>
<g fill="none" stroke="#0dab76" stroke-width=".16">
<path d="M160.7 33.3h-36.3v1.9"/>
<circle cx="160.7" cy="33.3" r=".38"/>
</g>
<circle cx="124.4" cy="35.2" r=".38" fill="#0dab76"/>
<g fill="none" stroke="#0dab76" stroke-width=".16">
<path d="M153 31.4h32.4"/>
<circle cx="124.4" cy="35.2" r=".38"/>
</g>
<circle cx="153" cy="31.4" r=".38" fill="#0dab76"/>
<g fill="none" stroke="#0dab76" stroke-width=".16">
<path d="M153 31.4h-28.6v1.9"/>
<circle cx="153" cy="31.4" r=".38"/>
</g>
<circle cx="124.4" cy="33.3" r=".38" fill="#0dab76"/>
<g fill="none" stroke="#0dab76" stroke-width=".16">
<path d="M139.7 29.5h45.7"/>
<circle cx="124.4" cy="33.3" r=".38"/>
</g>
<circle cx="145.4" cy="29.5" r=".38" fill="#0dab76"/>
<circle cx="145.4" cy="29.5" r=".38" fill="none" stroke="#0dab76" stroke-width=".16"/>
<circle cx="139.7" cy="29.5" r=".38" fill="#0dab76"/>
<g fill="none" stroke="#0dab76" stroke-width=".16">
<path d="M139.7 29.5h-15.3v1.9"/>
<circle cx="139.7" cy="29.5" r=".38"/>
</g>
<circle cx="124.4" cy="31.4" r=".38" fill="#0dab76"/>
<g fill="none" stroke="#0dab76" stroke-width=".16">
<path d="M132 27.6h53.4"/>
<circle cx="124.4" cy="31.4" r=".38"/>
</g>
<circle cx="132" cy="27.6" r=".38" fill="#0dab76"/>
<g fill="none" stroke="#0dab76" stroke-width=".16">
<path d="M124.4 27.6h7.6M124.4 25.7v3.8"/>
<circle cx="132" cy="27.6" r=".38"/>
</g>
<circle cx="124.4" cy="29.5" r=".38" fill="#0dab76"/>
<circle cx="124.4" cy="29.5" r=".38" fill="none" stroke="#0dab76" stroke-width=".16"/>
<circle cx="124.4" cy="27.6" r=".38" fill="#0dab76"/>
<g fill="none" stroke="#0dab76" stroke-width=".16">
<path d="M143.5 58.1h41.9M179.7 69.5h5.7M179.7 73.3h5.7M179.7 71.4h5.7M240.7 157.2h1.9M240.7 159.1h1.9M116.8 166.8h1.9M240.7 161h1.9M240.7 162.9h1.9M240.7 164.8h1.9M240.7 170.6h1.9"/>
<circle cx="124.4" cy="27.6" r=".38"/>
</g>
<circle cx="160.7" cy="58.1" r=".38" fill="#0dab76"/>
<g fill="none" stroke="#0dab76" stroke-width=".16">
<path d="M179.7 60h5.7M219.8 44.7h5.7M219.8 50.5h5.7M219.8 52.4h5.7M219.8 54.3h5.7M179.7 61.9h5.7M179.7 63.8h5.7M179.7 65.7h5.7M179.7 77.1h5.7M179.7 79h5.7M179.7 86.7h5.7M179.7 88.6h5.7"/>
<path d="M179.7 124.8h5.7M179.7 128.6h5.7M179.7 130.5h5.7M179.7 126.7h5.7M90.1 157.2h1.9M90.1 151.5h1.9M90.1 166.8h1.9M90.1 170.6h1.9M90.1 161h1.9M174 178.2h5.7M53.8 180.1v3.8M53.8 182h5.8"/>
<path d="M90.1 185.8h1.9M90.1 189.6h1.9"/>
<circle cx="160.7" cy="58.1" r=".38"/>
</g>
<circle cx="53.8" cy="182" r=".38" fill="#0dab76"/>
<g fill="none" stroke="#0dab76" stroke-width=".16">
<path d="M42.4 39h-3.8v3.8h-1.9M219.8 58.1h5.7M219.8 65.7h5.7M219.8 67.6h5.7M219.8 69.5h5.7M219.8 71.4h5.7M219.8 73.3h5.7M219.8 75.2h5.7M219.8 77.1h5.7M21.5 100v5.7h19M21.5 126.7h9.5M29.1 149.6h1.9"/>
<path d="M29.1 157.2h1.9M29.1 155.3h1.9M29.1 153.4h1.9M29.1 151.5h1.9M90.1 176.3h1.9M90.1 180.1h1.9"/>
<circle cx="53.8" cy="182" r=".38"/>
</g>
<circle cx="38.6" cy="42.8" r=".38" fill="#0dab76"/>
<g fill="none" stroke="#0dab76" stroke-width=".16">
<path d="M42.4 19.9h-3.8v3.8h-1.9"/>
<circle cx="38.6" cy="42.8" r=".38"/>
</g>
<circle cx="38.6" cy="23.7" r=".38" fill="#0dab76"/>
<g fill="none" stroke="#0dab76" stroke-width=".16">
<path d="M153 56.2h32.4M179.7 52.4h5.7M179.7 54.3h5.7M219.8 48.6h5.7M219.8 60h5.7M219.8 61.9h5.7M219.8 63.8h5.7M219.8 79h5.7M203 96.2h.8M205.3 96.2h.5M219.8 88.6h5.7M179.7 119.1h5.7"/>
<path d="M179.7 121h5.7M214 122.9h45.8M197.6 143.8h.4M199.5 143.8h.4M156.8 178.2h5.8M156.8 185.8h5.8"/>
<circle cx="38.6" cy="23.7" r=".38"/>
</g>
<circle cx="233.1" cy="122.9" r=".38" fill="#0dab76"/>
<g fill="none" stroke="#0dab76" stroke-width=".16">
<path d="M214 117.2h34.3M214 115.3h45.8M172.1 141.9h1.9"/>
<circle cx="233.1" cy="122.9" r=".38"/>
</g>
<circle cx="256" cy="115.3" r=".38" fill="#0dab76"/>
<g fill="none" stroke="#0dab76" stroke-width=".16">
<path d="M82.5 75.2h59.1v11.5h-59.1zM172.1 138.1h1.9M256 121v7.6"/>
<circle cx="256" cy="115.3" r=".38"/>
</g>
<text font-size="3.6" x="5.8" y="209">27/12/2020 9:38 PM f=0.75 C:\Users\Henry\Documents\GitHub\henryfc\henryfc v2.sch (Sheet: 1/1)</text>
<g font-size="2.8" fill="#c90d0c">
<text x="26.1" y="9.9">1</text>
<text x="61.7" y="9.9">2</text>
<text x="97.4" y="9.9">3</text>
<text x="133" y="9.9">4</text>
<text x="168.7" y="9.9">5</text>
<text x="204.3" y="9.9">6</text>
<text x="239.9" y="9.9">7</text>
<text x="275.5" y="9.9">8</text>
<text x="6.7" y="30.4">A</text>
<text x="294.6" y="30.4">A</text>
<text x="6.7" y="68.3">B</text>
<text x="294.6" y="68.3">B</text>
<text x="6.6" y="106.2">C</text>
<text x="294.6" y="106.2">C</text>
<text x="6.6" y="144.2">D</text>
<text x="294.6" y="144.2">D</text>
<text x="6.7" y="182.1">E</text>
<text x="294.6" y="182.1">E</text>
<text x="26.1" y="202.5">1</text>
<text x="61.7" y="202.5">2</text>
<text x="97.4" y="202.5">3</text>
<text x="133" y="202.5">4</text>
<text x="168.7" y="202.5">5</text>
<text x="204.3" y="202.5">6</text>
<text x="239.9" y="202.5">7</text>
<text x="275.5" y="202.5">8</text>
</g>
<g font-size="2.7" fill="#c90d0c">
<text x="264.5" y="191.5">henryfc v2</text>
<text x="264.4" y="199.3">Sheet:</text>
<text x="274.6" y="199.1">1/1</text>
</g>
<text font-size="2.4" fill="#c90d0c" x="264.5" y="195.3">27/12/2020 9:38 PM</text>
<g font-size="1.9" fill="#808080">
<text x="25.3" y="18">VCC</text>
<text x="30" y="22.6">R4</text>
<text x="33.8" y="22.6">3k</text>
<text x="43.4" y="18.8">R3</text>
<text x="47.2" y="18.8">1k</text>
<text x="61.5" y="18">5V_REG-A</text>
<text x="76.8" y="19.9">5V_REG-A</text>
<text x="126.3" y="21.8">3V3</text>
<text x="32.1" y="29.2">C2</text>
<text x="37.8" y="29.2">C1</text>
<text x="25.1" y="33">0.1uF</text>
<text x="37.8" y="33">10uF</text>
<text x="126.2" y="34.9">0.1uF</text>
<text x="127.5" y="33">C17</text>
<text x="135.1" y="34.9">C16</text>
<text x="140.8" y="34.9">C15</text>
<text x="25.3" y="37.1">VCC</text>
<text x="30" y="41.7">R2</text>
<text x="33.8" y="41.7">3k</text>
<text x="43.4" y="37.9">R1</text>
<text x="47.2" y="37.9">1k</text>
<text x="61.5" y="37.1">5V_REG-B</text>
<text x="76.7" y="37.1">5V_REG-B</text>
<text x="133.8" y="36.8">0.1uF</text>
<text x="141.1" y="36.8">1uF</text>
<text x="147.2" y="38.7">2.2uF</text>
<text x="148.5" y="36.8">C14</text>
<text x="154.8" y="40.6">0.1uF</text>
<text x="156.1" y="38.7">C13</text>
<text x="163.7" y="40.6">C12</text>
<text x="162.4" y="42.5">0.1uF</text>
<text x="170.1" y="44.4">0.1uF</text>
<text x="171.5" y="42.5">C11</text>
<text x="225.5" y="44.7">MAX7456_SPI_CS_PIN</text>
<text x="25.1" y="52.1">0.1uF</text>
<text x="32.1" y="48.3">C3</text>
<text x="37.8" y="52.1">10uF</text>
<text x="37.8" y="48.3">C4</text>
<text x="172.8" y="52.4">OSC_IN</text>
<text x="225.5" y="50.5">SPI2_SCK_PIN</text>
<text x="225.5" y="52.4">SPI2_MISO_PIN</text>
<text x="138.3" y="58.1">BOOT</text>
<text x="170.8" y="54.3">OSC_OUT</text>
<text x="176.4" y="60">TX4</text>
<text x="225.5" y="54.3">SPI2_MOSI_PIN</text>
<text x="225.5" y="58.1">VBAT_ADC_PIN</text>
<text x="147.2" y="63.5">0.1uF</text>
<text x="148.5" y="61.6">C18</text>
<text x="156.7" y="64.4">10k</text>
<text x="157.3" y="62.7">R5</text>
<text x="176.1" y="61.9">RX4</text>
<text x="176.1" y="65.7">RX2</text>
<text x="176.4" y="63.8">TX2</text>
<text x="225.5" y="65.7">CURRENT_METER_ADC_PIN</text>
<text x="225.5" y="61.9">GYRO1_CS_PIN</text>
<text x="225.5" y="63.8">GYRO1_EXTI_PIN</text>
<text x="21.5" y="67.6">5V</text>
<text x="61.5" y="67.6">3V3</text>
<text x="74.8" y="67.6">3V3</text>
<text x="165.9" y="71.4">SPI1_MISO_PIN</text>
<text x="166.8" y="69.5">SPI1_SCK_PIN</text>
<text x="225.5" y="67.6">M1</text>
<text x="225.5" y="69.5">M2</text>
<text x="225.5" y="71.4">M3</text>
<text x="22.6" y="74.9">C5</text>
<text x="54.1" y="75">C6</text>
<text x="165.9" y="73.3">SPI1_MOSI_PIN</text>
<text x="176.4" y="77.1">TX1</text>
<text x="225.5" y="73.3">M4</text>
<text x="225.5" y="75.2">TX3</text>
<text x="225.5" y="77.1">RX3</text>
<text x="22.6" y="78.8">1uF</text>
<text x="53.3" y="78.8">1uF</text>
<text x="168.4" y="80.9">OTG_FS_DM</text>
<text x="168.7" y="82.8">OTG_FS_DP</text>
<text x="176.1" y="79">RX1</text>
<text x="225.5" y="79">TX5</text>
<text x="169.7" y="88.6">LED_STRIP</text>
<text x="175.1" y="86.7">LED1</text>
<text x="225.5" y="88.6">RX5</text>
<text x="12.5" y="96.2">5V_USB</text>
<text x="27.2" y="96.2">5V_REG-A</text>
<text x="63.4" y="98.1">5V</text>
<text x="74.9" y="98.1">5V</text>
<text x="153" y="109.6">5V</text>
<text x="174.2" y="119.1">CLKIN</text>
<text x="259.8" y="115.3">VTX_S</text>
<text x="23.4" y="122.9">5V_USB</text>
<text x="159.9" y="124.8">MAX7456_SPI_CS_PIN</text>
<text x="176.1" y="121">XFB</text>
<text x="236.2" y="124.5">C22</text>
<text x="243" y="124.5">22uF</text>
<text x="243.8" y="122.6">C23</text>
<text x="250.7" y="122.6">22uF</text>
<text x="251.5" y="120.7">C24</text>
<text x="259.8" y="122.9">CAM_S</text>
<text x="51.9" y="126.7">OTG_FS_DP</text>
<text x="51.9" y="128.6">OTG_FS_DM</text>
<text x="149.1" y="130.2">0.1uF</text>
<text x="150.4" y="128.3">C19</text>
<text x="165.9" y="130.5">SPI2_MISO_PIN</text>
<text x="165.9" y="126.7">SPI2_MOSI_PIN</text>
<text x="166.8" y="128.6">SPI2_SCK_PIN</text>
<text x="220.9" y="130.2">C20</text>
<text x="227.2" y="130.2">0.1uF</text>
<text x="228.6" y="128.3">C21</text>
<text x="234.9" y="126.4">0.1uF</text>
<text x="219.6" y="132.1">0.1uF</text>
<text x="229.8" y="133.2">R6</text>
<text x="230.1" y="134.9">75</text>
<text x="252.6" y="133.2">R7</text>
<text x="253" y="134.9">75</text>
<text x="174" y="141.9">CAM_S</text>
<text x="174" y="138.1">VTX_S</text>
<text x="31" y="149.6">CURRENT_METER_ADC_PIN</text>
<text x="31" y="155.3">M2</text>
<text x="31" y="153.4">M3</text>
<text x="31" y="151.5">M4</text>
<text x="38.6" y="155.3">VCC</text>
<text x="92" y="151.5">LED_STRIP</text>
<text x="31" y="157.2">M1</text>
<text x="92" y="157.2">TX1</text>
<text x="92" y="161">RX1</text>
<text x="133.9" y="161">3V3</text>
<text x="208.3" y="161">3V3</text>
<text x="224.1" y="159.1">GYRO_1_EXTI_PIN</text>
<text x="225.6" y="157.2">GYRO_1_CS_PIN</text>
<text x="227.8" y="161">SPI1_SCK_PIN</text>
<text x="55.8" y="166.8">VCC</text>
<text x="92" y="166.8">TX2</text>
<text x="111.6" y="166.8">BOOT</text>
<text x="122.5" y="162.9">BOOT</text>
<text x="226.9" y="162.9">SPI1_MOSI_PIN</text>
<text x="226.9" y="164.8">SPI1_MISO_PIN</text>
<text x="92" y="170.6">RX2</text>
<text x="206.3" y="172.2">2.2uF</text>
<text x="207.6" y="168.4">C10</text>
<text x="213.9" y="172.2">0.1uF</text>
<text x="216.2" y="168.4">C9</text>
<text x="229.6" y="170.3">C8</text>
<text x="237.2" y="172.2">C7</text>
<text x="50" y="178.7">10k</text>
<text x="50.5" y="177">R8</text>
<text x="92" y="176.3">TX3</text>
<text x="148.7" y="175.1">R10</text>
<text x="149.8" y="176.8">1K</text>
<text x="170.2" y="175.3">LED1</text>
<text x="179.7" y="178.2">LED1</text>
<text x="227.8" y="174.1">10nF</text>
<text x="234.9" y="176">0.1uF</text>
<text x="59.6" y="182">VBAT_ADC_PIN</text>
<text x="92" y="185.8">TX4</text>
<text x="92" y="180.1">RX3</text>
<text x="128.2" y="185.8">VCC</text>
<text x="149.7" y="182.8">R9</text>
<text x="149.8" y="184.5">1K</text>
<text x="170.2" y="183">LED2</text>
<text x="189.2" y="180.1">3V3</text>
<text x="49.7" y="188.5">R11</text>
<text x="50.7" y="190.2">1K</text>
<text x="92" y="189.6">RX4</text>
</g>
<g font-size="1.9" fill="#0dab76">
<text x="42.4" y="31.4">LM317</text>
<text x="42.4" y="50.5">LM317</text>
<text x="32.9" y="79">3.3V REGULATOR</text>
<text x="84.4" y="79">5V_REG-A POWER FOR GYRO, 3.3V, RX</text>
<text x="84.4" y="80.9">5V_REG-B POWER FOR PERIPHERALS, CAMERA, VTX, PADS</text>
<text x="84.4" y="82.8">CIRCLE = TEST PAD</text>
<text x="84.4" y="84.8">SQUARE = SOLDER PAD</text>
<text x="189.2" y="92.4">STM32F722RET6</text>
<text x="202.6" y="100">8MHz</text>
<text x="44.3" y="109.6">BAT54C</text>
<text x="34.8" y="136.2">MICRO USB</text>
<text x="189.2" y="140">MAX7456E</text>
<text x="194.9" y="147.7">27MHz</text>
<text x="22.4" y="164.8">ESC CONNECTOR</text>
<text x="118.7" y="168.7">BOOT JUMPER</text>
<text x="246.4" y="174.4">ICM-20602</text>
<text x="151.1" y="191.5">STATUS LED</text>
<text x="15.7" y="193.4">GROUND PADS</text>
<text x="48.1" y="197.2">VCC VOLTAGE DIVIDER</text>
<text x="80.6" y="193.4">UART SOLDER PADS</text>
</g>
<g font-size="1.6" fill="#808080">
<text x="39.8" y="23.5">1</text>
<text x="39.8" y="27.3">3</text>
<text x="43.6" y="26.2">OUTPUT</text>
<text x="44.2" y="24.3">ADJUST</text>
<text x="44.2" y="28.2">INPUT</text>
<text x="53.7" y="25.4">4</text>
<text x="70.9" y="25.4">1</text>
<text x="185.7" y="29.2">13</text>
<text x="185.7" y="27.3">19</text>
<text x="186.6" y="25.4">1</text>
<text x="191" y="26.2">VBAT</text>
<text x="191" y="28.2">VDD</text>
<text x="211.2" y="26.2">PB0</text>
<text x="211.2" y="28.2">PB1</text>
<text x="217.7" y="25.4">25</text>
<text x="217.7" y="27.3">26</text>
<text x="217.7" y="29.2">27</text>
<text x="185.7" y="31.1">30</text>
<text x="185.7" y="33">32</text>
<text x="185.7" y="34.9">48</text>
<text x="191" y="30.1">VDDA</text>
<text x="191" y="32">VCAP_1</text>
<text x="191" y="33.9">VDD</text>
<text x="191" y="35.8">VDD</text>
<text x="211.2" y="30.1">PB2</text>
<text x="211.2" y="35.8">PB5</text>
<text x="211.2" y="33.9">PB4</text>
<text x="211.2" y="32">PB3</text>
<text x="217.7" y="34.9">57</text>
<text x="217.7" y="33">56</text>
<text x="217.7" y="31.1">55</text>
<text x="185.7" y="40.6">18</text>
<text x="185.7" y="36.8">64</text>
<text x="191" y="41.5">VSS</text>
<text x="191" y="37.7">VDD</text>
<text x="211.2" y="41.5">PB8</text>
<text x="211.2" y="39.6">PB7</text>
<text x="211.2" y="37.7">PB6</text>
<text x="217.7" y="40.6">61</text>
<text x="217.7" y="38.7">59</text>
<text x="217.7" y="36.8">58</text>
<text x="39.8" y="42.5">1</text>
<text x="39.8" y="46.4">3</text>
<text x="43.6" y="45.3">OUTPUT</text>
<text x="44.2" y="43.4">ADJUST</text>
<text x="44.2" y="47.2">INPUT</text>
<text x="53.7" y="44.4">4</text>
<text x="70.9" y="46.4">1</text>
<text x="70.9" y="42.5">1</text>
<text x="185.7" y="42.5">12</text>
<text x="185.7" y="44.4">31</text>
<text x="185.7" y="46.4">47</text>
<text x="191" y="43.4">VSSA</text>
<text x="191" y="45.3">VSS</text>
<text x="191" y="47.2">VSS</text>
<text x="210.3" y="45.3">PB10</text>
<text x="210.4" y="47.2">PB11</text>
<text x="211.2" y="43.4">PB9</text>
<text x="217.7" y="44.4">28</text>
<text x="217.7" y="46.4">29</text>
<text x="217.7" y="42.5">62</text>
<text x="70.9" y="50.2">1</text>
<text x="185.7" y="48.3">63</text>
<text x="186.6" y="52.1">5</text>
<text x="191" y="52.9">PH0-OSC_IN</text>
<text x="191" y="49.1">VSS</text>
<text x="210.3" y="52.9">PB14</text>
<text x="210.3" y="51">PB13</text>
<text x="210.3" y="49.1">PB12</text>
<text x="217.7" y="52.1">35</text>
<text x="217.7" y="50.2">34</text>
<text x="217.7" y="48.3">33</text>
<text x="70.9" y="54">1</text>
<text x="185.7" y="59.7">14</text>
<text x="185.7" y="57.8">60</text>
<text x="186.6" y="54">6</text>
<text x="186.6" y="55.9">7</text>
<text x="191" y="54.8">PH1-OSC_OUT</text>
<text x="191" y="56.7">NRST</text>
<text x="191" y="58.6">BOOT0</text>
<text x="210.3" y="54.8">PB15</text>
<text x="211.1" y="58.6">PC0</text>
<text x="217.7" y="57.8">8</text>
<text x="217.7" y="59.7">9</text>
<text x="217.7" y="54">36</text>
<text x="185.7" y="61.6">15</text>
<text x="185.7" y="63.5">16</text>
<text x="185.7" y="65.4">17</text>
<text x="191" y="60.6">PA0-WKUP</text>
<text x="191" y="62.5">PA1</text>
<text x="191" y="64.4">PA2</text>
<text x="211.1" y="60.5">PC1</text>
<text x="211.1" y="62.5">PC2</text>
<text x="211.1" y="64.4">PC3</text>
<text x="217.7" y="61.6">10</text>
<text x="217.7" y="63.5">11</text>
<text x="217.7" y="65.4">24</text>
<text x="30.2" y="71.2">3</text>
<text x="48" y="71.2">4</text>
<text x="185.7" y="67.4">20</text>
<text x="185.7" y="69.3">21</text>
<text x="185.7" y="71.2">22</text>
<text x="191" y="66.3">PA3</text>
<text x="191" y="68.2">PA4</text>
<text x="191" y="70.1">PA5</text>
<text x="211.1" y="66.3">PC4</text>
<text x="211.1" y="70.1">PC7</text>
<text x="211.1" y="68.2">PC6</text>
<text x="217.7" y="71.2">39</text>
<text x="217.7" y="69.3">38</text>
<text x="217.7" y="67.4">37</text>
<text x="30.2" y="73.1">1</text>
<text x="34.6" y="73.9">VIN</text>
<text x="34.6" y="72">STBY</text>
<text x="40" y="73.9">VOUT</text>
<text x="40.9" y="75.8">GND</text>
<text x="42.2" y="72">NC</text>
<text x="48" y="75">2</text>
<text x="48" y="73.1">5</text>
<text x="69" y="73.1">1</text>
<text x="185.7" y="73.1">23</text>
<text x="185.7" y="76.9">42</text>
<text x="185.7" y="75">41</text>
<text x="191" y="72">PA6</text>
<text x="191" y="73.9">PA7</text>
<text x="191" y="77.7">PA9</text>
<text x="191" y="75.8">PA8</text>
<text x="210.2" y="75.8">PC10</text>
<text x="210.3" y="77.7">PC11</text>
<text x="211.1" y="72">PC8</text>
<text x="211.1" y="73.9">PC9</text>
<text x="217.7" y="76.9">52</text>
<text x="217.7" y="75">51</text>
<text x="217.7" y="73.1">40</text>
<text x="185.7" y="82.6">45</text>
<text x="185.7" y="80.7">44</text>
<text x="185.7" y="78.8">43</text>
<text x="191" y="83.4">PA12</text>
<text x="191" y="81.5">PA11</text>
<text x="191" y="79.6">PA10</text>
<text x="201.9" y="83.4">PC14-OSC32_IN</text>
<text x="210.2" y="81.5">PC13</text>
<text x="210.2" y="79.6">PC12</text>
<text x="217.7" y="80.7">2</text>
<text x="217.7" y="82.6">3</text>
<text x="217.7" y="78.8">53</text>
<text x="185.7" y="88.3">50</text>
<text x="185.7" y="86.4">49</text>
<text x="185.7" y="84.5">46</text>
<text x="191" y="89.2">PA15</text>
<text x="191" y="87.2">PA14</text>
<text x="191" y="85.3">PA13</text>
<text x="200.1" y="85.3">PC15-OSC32_OUT</text>
<text x="211.1" y="89.2">PD2</text>
<text x="217.7" y="84.5">4</text>
<text x="217.7" y="88.3">54</text>
<text x="201.7" y="95.9">3</text>
<text x="206.4" y="95.9">1</text>
<text x="41.7" y="101.6">1</text>
<text x="192.2" y="96.8">OSC_IN</text>
<text x="210.8" y="96.8">OSC_OUT</text>
<text x="41.7" y="105.5">2</text>
<text x="46.1" y="102.5">ANODE</text>
<text x="46.1" y="106.3">ANODE</text>
<text x="46.4" y="104.4">CATHODE</text>
<text x="57.5" y="103.5">3</text>
<text x="69" y="107.4">1</text>
<text x="69" y="103.5">1</text>
<text x="186.6" y="111.2">1</text>
<text x="186.6" y="113.1">2</text>
<text x="191" y="112">NC</text>
<text x="191" y="113.9">NC</text>
<text x="206.2" y="112">NC</text>
<text x="206.2" y="113.9">NC</text>
<text x="212" y="111.2">27</text>
<text x="212" y="113.1">28</text>
<text x="186.6" y="115">3</text>
<text x="186.6" y="116.9">4</text>
<text x="186.6" y="118.8">5</text>
<text x="191" y="115.8">DVDD</text>
<text x="191" y="117.7">DGND</text>
<text x="191" y="119.6">CLKIN</text>
<text x="204" y="115.8">VOUT</text>
<text x="204" y="119.6">PVDD</text>
<text x="205.1" y="117.7">SAG</text>
<text x="212" y="115">26</text>
<text x="212" y="116.9">25</text>
<text x="212" y="118.8">24</text>
<text x="186.6" y="120.7">6</text>
<text x="186.6" y="122.6">7</text>
<text x="186.6" y="124.5">8</text>
<text x="191" y="121.6">XFB</text>
<text x="191" y="123.5">CLKOUT</text>
<text x="191" y="125.4">CS</text>
<text x="203.8" y="121.5">PGND</text>
<text x="204.2" y="125.4">AVDD</text>
<text x="205.8" y="123.5">VIN</text>
<text x="212" y="120.7">23</text>
<text x="212" y="122.6">22</text>
<text x="212" y="124.5">21</text>
<text x="32.2" y="126.4">1</text>
<text x="32.2" y="130.3">6</text>
<text x="32.2" y="128.4">7</text>
<text x="36.5" y="127.3">VCC</text>
<text x="36.5" y="131.1">GND</text>
<text x="36.5" y="129.2">GND</text>
<text x="42" y="129.2">DM</text>
<text x="42.3" y="127.3">DP</text>
<text x="42.9" y="131.1">ID</text>
<text x="48" y="128.4">2</text>
<text x="48" y="126.4">3</text>
<text x="48" y="130.3">4</text>
<text x="185.7" y="128.4">10</text>
<text x="185.8" y="130.3">11</text>
<text x="186.6" y="126.4">9</text>
<text x="191" y="127.3">SDIN</text>
<text x="191" y="129.2">SCLK</text>
<text x="191" y="131.1">SDOUT</text>
<text x="202.9" y="131.1">HSYNC</text>
<text x="203.2" y="129.2">RESET</text>
<text x="203.8" y="127.3">AGND</text>
<text x="212" y="126.4">20</text>
<text x="212" y="128.4">19</text>
<text x="212" y="130.3">18</text>
<text x="32.2" y="132.2">5</text>
<text x="36.5" y="133">GND</text>
<text x="170" y="137.9">1</text>
<text x="185.7" y="132.2">12</text>
<text x="185.7" y="134.1">13</text>
<text x="185.7" y="136">14</text>
<text x="191" y="133">LOS</text>
<text x="191" y="134.9">NC</text>
<text x="191" y="136.8">NC</text>
<text x="203" y="133">VSYNC</text>
<text x="206.2" y="134.9">NC</text>
<text x="206.2" y="136.8">NC</text>
<text x="212" y="132.2">17</text>
<text x="212" y="134.1">16</text>
<text x="212" y="136">15</text>
<text x="170" y="141.7">1</text>
<text x="196" y="143.6">1</text>
<text x="200.7" y="143.6">3</text>
<text x="27" y="149.3">7</text>
<text x="187.7" y="144.4">CLKIN</text>
<text x="205.1" y="144.4">XFB</text>
<text x="27" y="155">4</text>
<text x="27" y="153.1">5</text>
<text x="27" y="151.2">6</text>
<text x="88.1" y="151.2">1</text>
<text x="27" y="160.7">1</text>
<text x="27" y="158.8">2</text>
<text x="27" y="156.9">3</text>
<text x="88.1" y="160.7">1</text>
<text x="88.1" y="156.9">1</text>
<text x="243.8" y="160.7">2</text>
<text x="243.8" y="156.9">5</text>
<text x="243.8" y="158.8">6</text>
<text x="248.2" y="161.6">SCL/SPC</text>
<text x="248.2" y="157.8">CS</text>
<text x="248.2" y="159.7">INT</text>
<text x="260.3" y="157.8">FSYNC</text>
<text x="261.3" y="161.6">RESV</text>
<text x="262.1" y="159.7">GND</text>
<text x="269.2" y="160.7">7</text>
<text x="269.2" y="156.9">8</text>
<text x="269.2" y="158.8">13</text>
<text x="88.1" y="166.5">1</text>
<text x="119.8" y="166.5">2</text>
<text x="128.1" y="166.5">1</text>
<text x="242.9" y="166.5">16</text>
<text x="243.8" y="162.6">3</text>
<text x="243.8" y="164.5">4</text>
<text x="248.2" y="163.5">SDA/SDI</text>
<text x="248.2" y="165.4">SA0/SDO</text>
<text x="248.2" y="167.3">VDD</text>
<text x="261.3" y="163.5">RESV</text>
<text x="261.3" y="165.4">RESV</text>
<text x="261.3" y="167.3">RESV</text>
<text x="269.2" y="162.6">9</text>
<text x="269.2" y="164.5">10</text>
<text x="269.2" y="166.5">11</text>
<text x="88.1" y="170.3">1</text>
<text x="242.9" y="170.3">14</text>
<text x="243.8" y="168.4">1</text>
<text x="248.2" y="169.2">VDDIO</text>
<text x="248.2" y="171.1">REGOUT</text>
<text x="261.3" y="169.2">RESV</text>
<text x="261.3" y="171.1">RESV</text>
<text x="269.2" y="168.4">12</text>
<text x="269.2" y="170.3">15</text>
<text x="27" y="177.9">1</text>
<text x="27" y="174.1">1</text>
<text x="88.1" y="176">1</text>
<text x="88.1" y="179.8">1</text>
<text x="163.3" y="177.9">1</text>
<text x="166.2" y="178.7">K</text>
<text x="169.2" y="178.7">A</text>
<text x="172.3" y="177.9">2</text>
<text x="27" y="185.5">1</text>
<text x="27" y="181.7">1</text>
<text x="88.1" y="185.5">1</text>
<text x="163.3" y="185.5">1</text>
<text x="172.3" y="185.5">2</text>
<text x="27" y="189.4">1</text>
<text x="88.1" y="189.4">1</text>
<text x="122.3" y="191.3">1</text>
<text x="166.2" y="186.4">K</text>
<text x="169.2" y="186.4">A</text>
</g>
</svg>
